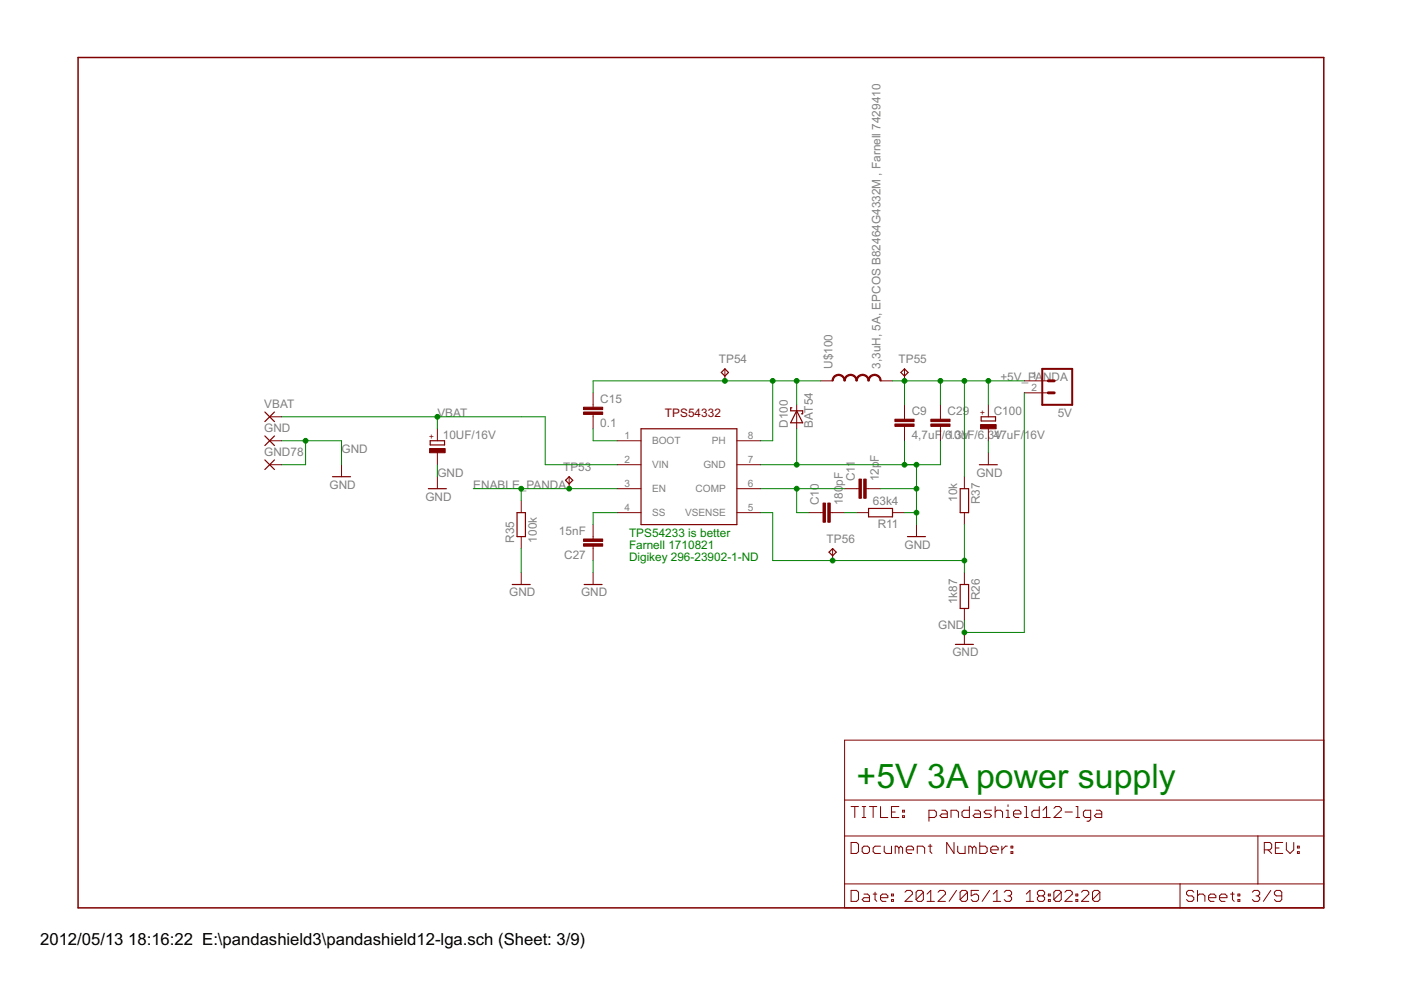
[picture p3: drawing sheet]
<svg xmlns="http://www.w3.org/2000/svg" width="297mm" height="210mm" viewBox="0 0 297 210" stroke-linecap="round" stroke-linejoin="round" font-family="sans-serif">
<g fill="none" stroke="#800000" stroke-width=".25">
<path d="M152.9 79l.8-.8 .8 .8-.8 .7zM191 79l.8-.8 .7 .8-.7 .7zM56.2 92.4l2 2.1M56.2 87.4l2 2M56.2 97.5l2 2M58.2 92.4l-2 2.1M58.2 87.4l-2 2M58.2 97.5l-2 2M91.2 93.5h3.1v.8h-3.1zM135.9 90.9h20.3v20.3h-20.3zM167.9 86.5h-.3v.6h2.6v.6h-.3M168.9 87.1l1.3 2.5h-2.6z"/>
<path d="M207.6 98.5h3.9M208 88.4h3.1v.9h-3.1zM70.5 101.1h3.8M90.8 103.6h3.8M109.6 108.7h1.8v5.1h-1.8zM119.9 101.8l.8-.7 .7 .7-.7 .8zM175.8 117.1l.7-.8 .8 .8-.8 .7zM184.1 107.8h5.1v1.8h-5.1zM192.4 113.8h3.8M203.6 103.6h1.8v5.1h-1.8zM108.6 123.9h3.8M123.8 123.9h3.9"/>
<path d="M202.6 136.6h3.8M203.6 123.9h1.8v5.1h-1.8z"/>
</g>
<g fill="none" stroke="#800000" stroke-width=".21">
<path d="M153.7 78.2v2.6M191.8 78.2v2.6M57.2 93.5h2.5M57.2 98.5h2.5M57.2 88.4h2.5M72.4 98.5v2.6M92.7 90.9v2.6M92.7 96v2.5M125.8 83.3v3M125.8 87.9v3M130.8 93.5h5.1M130.8 98.5h5.1"/>
<path d="M156.2 93.5h5.1M156.2 98.5h5.1M168.9 85.8v5.1M174 80.8h2.5M186.7 80.8h2.5M191.8 85.8v3.1M191.8 90.4v3.1M199.4 85.8v3.1M199.4 90.4v3.1M209.5 85.8v2.6M209.5 90.9v2.6M209.5 96v2.5"/>
<path d="M217.2 80.8h5M217.2 83.3h5M92.7 101.1v2.5M110.5 106.2v2.5M110.5 113.8v2.5M120.7 101.1v2.5M125.8 111.2v3.1M125.8 115.8v3.1M130.8 103.6h5.1M130.8 108.7h5.1M156.2 103.6h5.1M156.2 108.7h5.1"/>
<path d="M171.4 108.7h3.1M176 108.7h3.1M176.5 116.3v2.6M179.1 103.6h3M181.6 108.7h2.5M183.6 103.6h3.1M189.2 108.7h2.6M194.3 111.2v2.6M204.5 101.1v2.5M204.5 108.7v2.5M110.5 121.4v2.5M125.8 121.4v2.5"/>
<path d="M204.5 121.4v2.5M204.5 129v2.6M204.5 134.1v2.5M179.1 156.9h101.6v35.6h-101.6zM179.1 177.2h101.6M179.1 169.6h101.6M180.4 178.6h1.2l.4 .4v1.6l-.4 .4h-1.2zM180.4 171h1.6M181.2 171v2.3M182.8 179.8l.4-.4h.8l.3 .4v.8l-.3 .4h-.8l-.4-.4zM182.8 171h.8M182.8 173.3h.8"/>
<path d="M183.2 171v2.3M184.3 171h1.6M185.1 171v2.3M186.7 171v2.3h1.5M186.7 179.4h-1.2l-.4 .4v.8l.4 .4h1.2M187.5 179.4v1.2l.4 .4h1.1v-1.6M189 172.2h.8M190.6 171h-1.6v2.3h1.6M190.6 179.8l-.4-.4h-.4v1.6M190.6 179.8l.4-.4 .4 .4v1.2M190.6 179.8v1.2M191.4 173h.3v.3h-.3z"/>
<path d="M191.4 171.8h.3v.4h-.3zM196.8 179.4h.8M197 173.3h1.1l.4-.3v-.8l-.4-.4h-1.1v2.3M197.2 179v1.6l.4 .4M199.7 171.8h.8l.4 .4v1.1h-1.2l-.4-.3 .4-.4h1.2M201.6 173.3v-1.5h1.2l.4 .4v1.1M202.3 178.6v2.4l-1.6-2.4v2.4M203.1 179.4v1.2l.3 .4h1.2v-1.6M205.5 171v2.3h-1.1l-.4-.3v-.8l.4-.4h1.1M206.2 179.8l-.4-.4h-.4v1.6M206.2 179.8v1.2M206.2 179.8l.4-.4 .3 .4v1.2"/>
<path d="M206.7 171.8h.8l.4 .4v1.1h-1.2l-.4-.3 .4-.4h1.2M207.7 178.6v2.4h1.2l.4-.4v-.8l-.4-.4h-1.2M210.2 171.8h-1.2l-.4 .4 .4 .4h.8l.4 .4-.4 .3h-1.2M211 172.2l.4-.4h.8l.4 .4v1.1M211 171v2.3M212.4 179.4v1.6M213.3 173.3h.8M213.3 171.8h.4v1.5M213.6 179.4h-.4l-.8 .8M213.7 170.6v.4M214.4 179.4h.3v.4h-.3zM214.9 172.6h1.6v-.4l-.5-.4h-.7l-.4 .4v.8l.4 .3h.7"/>
<path d="M217.2 171h.4v2.3M217.2 173.3h.8M220.3 171v2.3h-1.1l-.4-.3v-.8l.4-.4h1.1M221.1 173.3h1.6M221.1 171.8l.8-.8v2.3M223.5 171.4l.3-.4h.8l.4 .4v.4l-1.5 1.5h1.5M225.8 172.2h1.6M228.1 171h.4v2.3M228.1 173.3h.8M231.2 173.3h-1.1l-.4-.3v-.8l.4-.4h1.1v1.9l-.3 .4h-.4M232.4 171.8h.8l.4 .4v1.1h-1.2l-.4-.3 .4-.4h1.2M266.7 177.2v10.2"/>
<path d="M270.4 179.8h.8M272 178.6h-1.6v2.4h1.6M272.7 178.6v1.6l.8 .8 .8-.8v-1.6M275.1 179.4h.4v.4h-.4zM179.1 187.4h101.6M180.4 188.8h1.2l.4 .4v1.5l-.4 .4h-1.2zM183.2 189.6h.8l.3 .3v1.2h-1.1l-.4-.4 .4-.4h1.1M185.1 189.6h.8M185.5 189.2v1.5l.4 .4M186.7 190.3h1.5v-.4l-.3-.3h-.8l-.4 .3v.8l.4 .4h.8M189 190.7h.4v.4h-.4zM189 189.6h.4v.3h-.4z"/>
<path d="M191.9 189.2l.4-.4h.7l.4 .4v.4l-1.5 1.5h1.5M192.2 180.2h1.5v-.4l-.4-.4h-.8l-.3 .4v.8l.3 .4h.8M194.5 181v-1.6h1.1l.4 .4v1.2M195.8 189.2v1.5l-.4 .4h-.8l-.4-.4M195.8 189.2l-.4-.4h-.8l-.4 .4v1.5M195.8 189.2l-1.6 1.5M196.6 191.1h1.5M196.6 189.6l.7-.8v2.3M198.9 189.2l.4-.4h.8l.3 .4v.4l-1.5 1.5h1.5M202.8 188.8l-1.6 2.3M205.1 189.2v1.5l-.4 .4h-.7l-.4-.4M205.1 189.2l-.4-.4h-.7l-.4 .4v1.5"/>
<path d="M205.1 189.2l-1.5 1.5M207.5 188.8h-1.6v1.1l.8-.3h.4l.4 .3v.8l-.4 .4h-.8l-.4-.4M209.8 188.8l-1.6 2.3M210.1 180.2h1.5v-.4l-.4-.4h-.7l-.4 .4v.8l.4 .4h.7M210.6 191.1h1.6M210.6 189.6l.8-.8v2.3M212.9 189.2l.4-.4h.8l.4 .4v.4l-.4 .3M213.7 189.9h.4M214.1 189.9l.4 .4v.4l-.4 .4h-.8l-.4-.4M214.4 180.6h.3v.4h-.3zM217.6 191.1h1.6M217.6 189.6l.8-.8v2.3"/>
<path d="M220.3 189.9l-.4 .4v.4l.4 .4h.8l.4-.4v-.4l-.4-.4M220.3 189.9l-.4-.3v-.4l.4-.4h.8l.4 .4v.4l-.4 .3M220.3 189.9h.8M222.3 190.7h.4v.4h-.4zM222.3 189.6h.4v.3h-.4zM225 189.2v1.5l-.4 .4h-.8l-.4-.4M225 189.2l-.4-.4h-.8l-.4 .4v1.5M225 189.2l-1.6 1.5M225.8 189.2l.4-.4h.7l.5 .4v.4l-1.6 1.5h1.6M228.1 190.7h.4v.4h-.4zM228.1 189.6h.4v.3h-.4zM229.3 189.2l.4-.4h.8l.3 .4v.4l-1.5 1.5h1.5"/>
<path d="M233.2 189.2v1.5l-.4 .4h-.8l-.4-.4M233.2 189.2l-.4-.4h-.8l-.4 .4v1.5M233.2 189.2l-1.6 1.5M250.2 187.4v5.1M253.1 189.2l-.4-.4h-.8l-.3 .4v.4l.3 .3h.8l.4 .4v.4l-.4 .4h-.8l-.3-.4M253.9 189.9l.4-.3h.8l.4 .3v1.2M253.9 188.8v2.3M256.2 190.3h1.6v-.4l-.4-.3h-.8l-.4 .3v.8l.4 .4h.8M258.6 190.3h1.5v-.4l-.4-.3h-.7l-.4 .3v.8l.4 .4h.7M260.9 189.6h.8M261.3 189.2v1.5l.4 .4M262.5 190.7h.4v.4h-.4z"/>
<path d="M262.5 189.6h.4v.3h-.4zM265.5 189.2l.4-.4h.8l.4 .4v.4l-.4 .3M266.3 189.9h.4M266.7 189.9l.4 .4v.4l-.4 .4h-.8l-.4-.4M268.1 180.2h1.1l.4-.4v-.8l-.4-.4h-1.1v2.4M268.8 180.2l.8 .8M269.4 188.8l-1.5 2.3M271.8 189.9h-1.2l-.4-.3v-.4l.4-.4h.8l.4 .4v1.5l-.4 .4h-.8l-.4-.4M275.1 180.6h.4v.4h-.4z"/>
</g>
<g fill="#800000" stroke="#800000" stroke-width=".21">
<path d="M123.7 87.4h4.1v.5h-4.1z"/>
<path d="M123.7 86.3h4.1v.5h-4.1z"/>
<path d="M183.1 101.6h.5v4h-.5z"/>
<path d="M182.1 101.6h.5v4h-.5z"/>
<path d="M175.5 106.7h.5v4h-.5z"/>
<path d="M174.5 106.7h.5v4h-.5z"/>
<path d="M123.7 114.3h4.1v.5h-4.1z"/>
<path d="M123.7 115.3h4.1v.5h-4.1z"/>
<path d="M189.7 89.9h4.1v.5h-4.1z"/>
<path d="M189.7 88.9h4.1v.5h-4.1z"/>
<path d="M91.1 95.1h3.3v.9h-3.3z"/>
<path d="M207.9 90h3.3v.9h-3.3z"/>
<path d="M197.4 89.9h4v.5h-4z"/>
<path d="M197.4 88.9h4v.5h-4z"/>
</g>
<g fill="#800000" stroke="#800000" stroke-width=".21">
<path d="M176.8 79.8l1-.4v.2l-.7 .3-.4 .9h-.3z" fill-rule="evenodd"/>
<path d="M177.8 79.4a1.37 1.37 0 0 1 1.4 1.4h-.3l-.2-.7-.4-.4-.5-.1z" fill-rule="evenodd"/>
<path d="M179.3 79.8l1-.4v.2l-.7 .3-.4 .9h-.3z" fill-rule="evenodd"/>
<path d="M180.3 79.4a1.37 1.37 0 0 1 1.4 1.4h-.2l-.2-.7-.5-.4-.5-.1z" fill-rule="evenodd"/>
<path d="M181.9 79.8l1-.4v.2l-.7 .3-.5 .9h-.2z" fill-rule="evenodd"/>
<path d="M182.9 79.4a1.37 1.37 0 0 1 1.4 1.4h-.3l-.2-.7-.4-.4-.5-.1z" fill-rule="evenodd"/>
<path d="M184.4 79.8l1-.4v.2l-.7 .3-.4 .9h-.3z" fill-rule="evenodd"/>
<path d="M185.4 79.4a1.37 1.37 0 0 1 1.4 1.4h-.2l-.3-.7-.4-.4-.5-.1z" fill-rule="evenodd"/>
</g>
<path d="M16.6 12.2h264.1v180.3h-264.1z" fill="none" stroke="#800000" stroke-width=".32"/>
<path d="M221 78.2h6.3v7.6h-6.3z" fill="none" stroke="#800000" stroke-width=".42"/>
<path d="M222.2 83.3h1.3M222.2 80.8h1.3" fill="none" stroke="#800000" stroke-width=".61"/>
<g fill="none" stroke="#008000" stroke-width=".21">
<path d="M59.7 93.5h12.7v5M59.7 88.4h55.9v10.1h15.2M64.8 93.5v5h-5.1M92.7 88.4v2.5M92.7 98.5v2.6M125.8 90.9v2.6h5M163.8 80.8v12.7h-2.5M168.9 80.8v5M168.9 90.9v7.6M174 80.8h-48.2v2.5M189.2 80.8h28M191.8 80.8v5"/>
<path d="M191.8 93.5v5M194.3 98.5v12.7M199.4 80.8v5M199.4 93.5v5h-38.1M204.5 80.8v20.3M209.5 80.8v5M209.5 93.5v2.5M217.2 83.3v50.8h-12.7v-2.5M100.4 103.6h30.4M110.5 103.6v2.6M110.5 116.3v5.1M125.8 118.9v2.5"/>
<path d="M130.8 108.7h-5v2.5M161.3 108.7h2.5v10.2h40.7M161.3 103.6h17.8M168.9 103.6v5.1h2.5M179.1 108.7h2.5M186.7 103.6h7.6M191.8 108.7h2.5M204.5 111.2v10.2"/>
</g>
<g fill="#008000" stroke="#008000" stroke-width=".21">
<circle cx="110.5" cy="103.6" r=".51"/>
<circle cx="120.7" cy="103.6" r=".51"/>
<circle cx="168.9" cy="103.6" r=".51"/>
<circle cx="204.5" cy="118.9" r=".51"/>
<circle cx="176.5" cy="118.9" r=".51"/>
<circle cx="204.5" cy="80.8" r=".51"/>
<circle cx="191.8" cy="80.8" r=".51"/>
<circle cx="209.5" cy="80.8" r=".51"/>
<circle cx="199.4" cy="80.8" r=".51"/>
<circle cx="163.8" cy="80.8" r=".51"/>
<circle cx="168.9" cy="80.8" r=".51"/>
<circle cx="153.7" cy="80.8" r=".51"/>
<circle cx="64.8" cy="93.5" r=".51"/>
<circle cx="204.5" cy="134.1" r=".51"/>
<circle cx="194.3" cy="103.6" r=".51"/>
<circle cx="191.8" cy="98.5" r=".51"/>
<circle cx="168.9" cy="98.5" r=".51"/>
<circle cx="194.3" cy="108.7" r=".51"/>
<circle cx="194.3" cy="98.5" r=".51"/>
<circle cx="92.7" cy="88.4" r=".51"/>
</g>
<text font-size="8" fill="#008000" x="181.6" y="167.1">+5V 3A power supply</text>
<g font-size="4">
<text x="8.5" y="200.4">2012/05/13</text>
<text x="27.2" y="200.4">18:16:22 E:\pandashield3\pandashield12-lga.sch (Sheet: 3/9)</text>
</g>
<g font-size="2.8" fill="#808080">
<text x="152.4" y="76.9">TP54</text>
<text x="190.5" y="76.9">TP55</text>
<text x="176.5" y="78.2" transform="rotate(-90 176.5 78.2)">U$100</text>
<text x="186.7" y="78.2" transform="rotate(-90 186.7 78.2)">3,3uH, 5A, EPCOS B82464G4332M , Farnell 7429410</text>
<text x="212.1" y="80.8">+5V_PA</text>
<text x="221.2" y="80.8">NDA</text>
<text x="56" y="86.5">VBAT</text>
<text x="92.7" y="88.4">VBAT</text>
<text x="127.3" y="85.5">C15</text>
<text x="193.3" y="88">C9</text>
<text x="200.9" y="88">C29</text>
<text x="210.7" y="87.9">C100</text>
<text x="224.3" y="88.4">5V</text>
<text x="56" y="91.6">GND</text>
<text x="72.4" y="96">GND</text>
<text x="93.9" y="93">10UF/16V</text>
<text x="127.3" y="90.5">0.1</text>
<text x="167" y="90.7" transform="rotate(-90 167 90.7)">D100</text>
<text x="172.3" y="90.7" transform="rotate(-90 172.3 90.7)">BAT54</text>
<text x="193.3" y="93.1">4,7uF</text>
<text x="199.7" y="93.1">/61.03uVF/6.34V7uF/16V</text>
<text x="56" y="96.7">GND78</text>
<text x="92.7" y="101.1">GND</text>
<text x="119.4" y="99.8">TP53</text>
<text x="186.3" y="97.9" transform="rotate(-90 186.3 97.9)">F</text>
<text x="207" y="101.1">GND</text>
<text x="69.9" y="103.6">GND</text>
<text x="90.2" y="106.2">GND</text>
<text x="100.4" y="103.6">ENABLE_PANDA</text>
<text x="173.6" y="107.2" transform="rotate(-90 173.6 107.2)">C10</text>
<text x="178.7" y="107.2" transform="rotate(-90 178.7 107.2)">180</text>
<text x="178.7" y="103" transform="rotate(-90 178.7 103)">pF</text>
<text x="181.2" y="102.1" transform="rotate(-90 181.2 102.1)">C11</text>
<text x="185.1" y="107.2">63k4</text>
<text x="186.3" y="102.1" transform="rotate(-90 186.3 102.1)">12p</text>
<text x="202.9" y="106.4" transform="rotate(-90 202.9 106.4)">10k</text>
<text x="207.7" y="106.9" transform="rotate(-90 207.7 106.9)">R37</text>
<text x="118.5" y="113.4">15nF</text>
<text x="186.1" y="112">R11</text>
<text x="109" y="115" transform="rotate(-90 109 115)">R35</text>
<text x="113.8" y="115" transform="rotate(-90 113.8 115)">100k</text>
<text x="119.6" y="118.5">C27</text>
<text x="175.3" y="115">TP56</text>
<text x="191.8" y="116.3">GND</text>
<text x="108" y="126.5">GND</text>
<text x="123.2" y="126.5">GND</text>
<text x="202.9" y="128.1" transform="rotate(-90 202.9 128.1)">1k87</text>
<text x="207.7" y="127.3" transform="rotate(-90 207.7 127.3)">R26</text>
<text x="198.9" y="133.3">GND</text>
<text x="201.9" y="139.2">GND</text>
</g>
<text font-size="2.8" fill="#800000" x="141" y="88.4">TPS54332</text>
<g font-size="2.8" fill="#008000">
<text x="133.4" y="113.8">TPS54233 is better</text>
<text x="133.4" y="116.3">Farnell 1710821</text>
<text x="133.4" y="118.8">Digikey 296-23902-1-ND</text>
</g>
<g font-size="2.4" fill="#808080">
<text x="218.7" y="80.4">1</text>
<text x="218.7" y="82.9">2</text>
<text x="132.4" y="93.1">1</text>
<text x="138.2" y="94.2">BOOT</text>
<text x="150.9" y="94.2">PH</text>
<text x="158.6" y="93.1">8</text>
<text x="132.4" y="98.2">2</text>
<text x="138.2" y="99.3">VIN</text>
<text x="149.1" y="99.3">GND</text>
<text x="158.6" y="98.2">7</text>
<text x="132.4" y="103.3">3</text>
<text x="138.2" y="104.4">EN</text>
<text x="147.5" y="104.4">COMP</text>
<text x="158.6" y="103.3">6</text>
<text x="132.4" y="108.3">4</text>
<text x="138.2" y="109.5">SS</text>
<text x="145.2" y="109.5">VSENSE</text>
<text x="158.6" y="108.3">5</text>
</g>
<g font-size="2" fill="#800000">
<text x="209" y="88" transform="rotate(-90 209 88)">+</text>
<text x="92.1" y="93" transform="rotate(-90 92.1 93)">+</text>
</g>
</svg>
